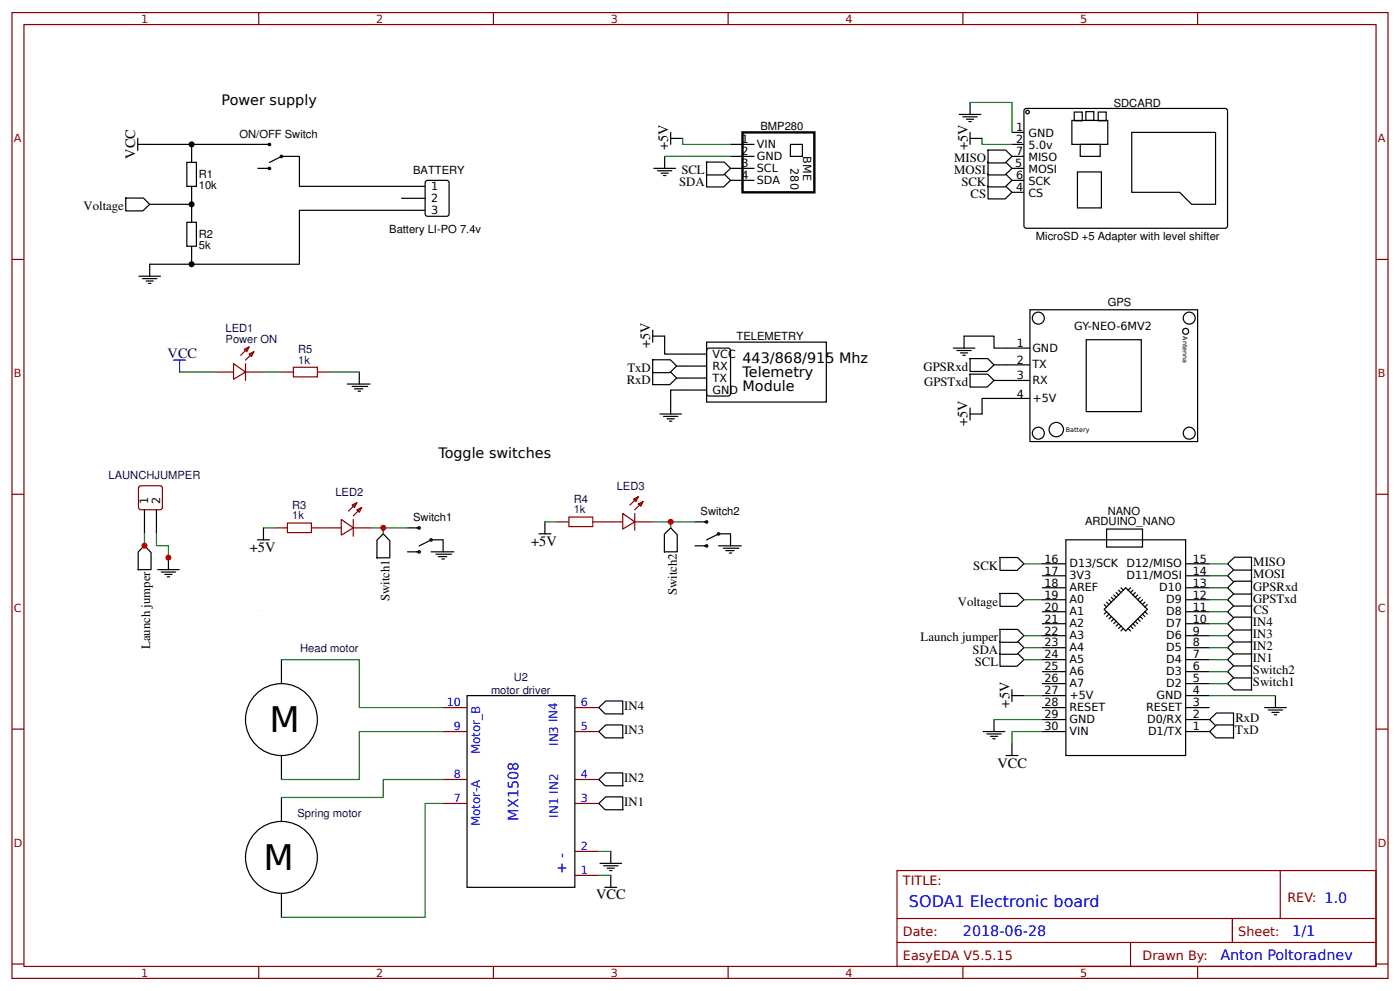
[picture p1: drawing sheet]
<svg xmlns="http://www.w3.org/2000/svg" width="309mm" height="219mm" viewBox="0 0 309 219" stroke-linecap="round" stroke-linejoin="round" font-family="sans-serif">
<g fill="none" stroke="#800" stroke-width=".26">
<path d="M2.6 2.8h304.1v213.2h-304.1zM5.3 5.4h298.7v208h-298.7zM57.1 2.8v2.6M109 2.8v2.6M160.9 2.8v2.6M212.7 2.8v2.6M264.6 2.8v2.6M2.6 57.3h2.7M304 57.3h2.7M2.6 109.1h2.7M304 109.1h2.7M2.6 161h2.7"/>
<path d="M304 161h2.7M198.2 192.2h105.8v21.2h-105.8zM282.8 192.2v10.6M2.6 212.9h2.7M57.1 213.4v2.6M109 213.4v2.6M160.9 213.4v2.6M198.2 202.8h105.8M198.2 208.1h105.8M212.7 213.4v2.6M249.8 208.1v5.3M264.6 213.4v2.6"/>
<path d="M272.3 202.8v5.3M304 212.9h2.7"/>
</g>
<g fill="none" stroke="#000" stroke-width=".26">
<path d="M161.4 31.9h5.3M161.4 34.5h5.3M161.4 37.2h5.3M161.4 39.8h5.3M174.6 31.9h2.7v2.6h-2.7zM226.3 24.2l.4-.3 44.2 .1 .3 .5-.1 25.6-.4 .3-44.2-.1-.3-.4zM235.5 119.2h26.4v47.6h-26.4zM244.5 116.8h7.9v4h-7.9zM230.2 127.1h5.3M230.2 129.8h5.3M230.2 132.4h5.3M230.2 135.1h5.3"/>
<path d="M230.2 137.7h5.3M230.2 124.5h5.3M243.9 134.5l4.8-4.7 4.8 4.7-4.8 4.8zM243.9 133.5l.6 .5M244.5 133l.5 .5M244.5 135.1l-.6 .5M245 132.4l.5 .6M245 135.6l-.5 .5M245.5 131.9l.6 .5M245.5 136.1l-.5 .6M246.1 131.4l.5 .5M246.1 136.7l-.6 .5"/>
<path d="M246.6 130.8l.5 .6M246.6 137.2l-.5 .5M247.1 130.3l.5 .5M247.1 137.7l-.5 .5M247.6 129.8l.6 .5M247.6 138.2l-.5 .6M248.2 138.8l-.6 .5M249.2 138.8l.6 .5M249.8 138.2l.5 .6M249.8 129.8l-.6 .5M250.3 130.3l-.5 .5M250.3 137.7l.5 .5"/>
<path d="M250.8 137.2l.6 .5M250.8 130.8l-.5 .6M251.4 131.4l-.6 .5M251.4 136.7l.5 .5M251.9 136.1l.5 .6M251.9 131.9l-.5 .5M252.4 135.6l.5 .5M252.4 132.4l-.5 .6M252.9 135.1l.6 .5M252.9 133l-.5 .5M253.5 133.5l-.6 .5M261.9 127.1h5.3"/>
<path d="M261.9 129.8h5.3M261.9 132.4h5.3M261.9 135.1h5.3M261.9 137.7h5.3M261.9 124.5h5.3M230.2 140.4h5.3M230.2 143h5.3M230.2 145.7h5.3M230.2 148.3h5.3M230.2 150.9h5.3M230.2 153.6h5.3M230.2 156.2h5.3"/>
<path d="M230.2 158.9h5.3M261.9 140.4h5.3M261.9 143h5.3M261.9 145.7h5.3M261.9 148.3h5.3M261.9 150.9h5.3M261.9 153.6h5.3M261.9 156.2h5.3M261.9 158.9h5.3M230.2 161.5h5.3M261.9 161.5h5.3"/>
</g>
<path d="M164 29.2h15.9v13.3h-15.9z" fill="none" stroke="#000" stroke-width=".53"/>
<circle cx="227" cy="24.7" r=".4" fill="#fff" stroke="#000" stroke-width=".26"/>
<g fill="none" stroke="#000" stroke-width=".26">
<path d="M41.3 35.9h2.1v5.2h-2.1zM42.3 33.2v2.7M56.9 31.9h2.6M56.9 37.2h2.6M59 31.9h.5M64.8 34.5h-2.6l-2.7 1.4M211.9 25.3h4.8M212.7 25.8h3.2M213.5 26.3h1.6M214 26.9h.6M214.3 30.6h2.7M214.3 22.6v2.7"/>
<path d="M214.3 29.2v2.7M223.6 29.2h2.6M223.6 31.9h2.6M223.6 37.2h2.6M223.6 39.8h2.6M223.6 34.5h2.6M236.8 26.6h7.9v5.3h-7.9zM237.3 24.7h1.8v2h-1.8zM238 38h5.3v7.9h-5.3zM238.7 31.9h4.4v2.6h-4.4zM239.9 24.7h1.8v1.9h-1.8zM242.6 24.7h1.8v2h-1.8z"/>
<path d="M250 29.2h18.6v15.9h-5.3l-2.7-2.6h-10.6zM41.3 49.1h2.1v5.3h-2.1zM42.3 41.1v2.7M42.3 46.4v2.7M42.3 54.4v2.6M223.6 42.5h2.6M219.6 158.9v2.6M223.6 153.6h2.6M223.6 152.3v2.6M217.2 161.5h4.8M218 162.1h3.2M218.8 162.6h1.6"/>
<path d="M219.3 163.1h.6M222.2 166.8h2.7M223.6 164.2v2.6"/>
<circle cx="59.5" cy="31.9" r=".26"/>
<circle cx="59.5" cy="37.2" r=".26"/>
<circle cx="62.2" cy="34.5" r=".26"/>
</g>
<path d="M214.3 22.6h9.3v6.6M217 30.6v1.3h6.6M219.6 158.9h10.6M226.2 153.6h4M230.2 161.5h-6.6v2.7" fill="none" stroke="#080" stroke-width=".26"/>
<path d="M27.7 43.7h4l1.4 1.4-1.5 1.5h-3.8z" fill="#fff" stroke="#000" stroke-width=".26"/>
<g fill="none" stroke="#000" stroke-width=".26">
<path d="M30.4 31.9h26.5M30.4 30.6v2.6M42.3 31.9v1.3M64.8 34.5h1.3v6.6h27.8M94.2 39.9l4.5-.1 .4 .3 .1 7.1-.2 .5-4.5 .1-.5-.3-.1-7.2zM33.1 45.1h9.2M42.3 43.8v2.6M42.3 57v1.3M88.6 43.8h5.3M93.9 46.4h-27.8v11.9h-33v2.7M30.7 61h4.8M31.5 61.5h3.2"/>
<path d="M32.3 62h1.6M32.8 62.6h.5"/>
</g>
<path d="M220.9 131h3.9l1.4 1.4-1.5 1.5h-3.8z" fill="#fff" stroke="#000" stroke-width=".26"/>
<path d="M146.8 34.5h14.6M150.8 30.6v1.3h10.6M226.2 132.4h4" fill="none" stroke="#080" stroke-width=".26"/>
<path d="M144.5 37.2h4.7M145.3 37.7h3.1M146 38.2h1.6M146.6 38.8h.5M146.8 34.5v2.7M148.2 30.6h2.6M148.2 29.2v2.7" fill="none" stroke="#000" stroke-width=".26"/>
<g fill="#fff" stroke="#000" stroke-width=".26">
<path d="M220.9 144.3h3.9l1.4 1.4-1.5 1.4h-3.8z"/>
<path d="M220.9 141.6h3.9l1.4 1.4-1.5 1.5h-3.8z"/>
</g>
<path d="M226.2 145.7h4M226.2 143h4" fill="none" stroke="#080" stroke-width=".26"/>
<g fill="#fff" stroke="#000" stroke-width=".26">
<path d="M156 38.4h4l1.4 1.4-1.5 1.5h-3.8z"/>
<path d="M156 35.8h4l1.4 1.4-1.5 1.4h-3.8z"/>
<path d="M218.2 41.1h4l1.4 1.4-1.5 1.4h-3.8z"/>
<path d="M218.2 38.4h4l1.4 1.4-1.5 1.5h-3.8z"/>
<path d="M218.2 35.8h4l1.4 1.4-1.5 1.4h-3.8z"/>
<path d="M218.2 33.1h4l1.4 1.4-1.5 1.5h-3.8z"/>
<path d="M220.9 123.1h3.9l1.4 1.4-1.5 1.4h-3.8z"/>
<path d="M271.2 127.1l1.5-1.4h3.8l.1 2.8h-4z"/>
<path d="M271.2 124.5l1.5-1.5h3.8l.1 2.9h-4z"/>
</g>
<path d="M226.2 124.5h4M267.2 124.5h4M267.2 127.1h4" fill="none" stroke="#080" stroke-width=".26"/>
<path d="M271.2 135.1l1.5-1.5h3.8l.1 2.9h-4z" fill="#fff" stroke="#000" stroke-width=".26"/>
<path d="M267.2 135.1h4" fill="none" stroke="#080" stroke-width=".26"/>
<g fill="none" stroke="#000" stroke-width=".26">
<path d="M222.2 76.9h5.3M227.5 68.4h37.1v29.1h-37.1zM240 75h12.1v15.9h-12.1zM222.2 80.6h5.3M222.2 84h5.3M222.2 88h5.3"/>
<circle cx="229.4" cy="70.2" r="1.32"/>
<circle cx="261.9" cy="73.2" r=".66"/>
<circle cx="262.7" cy="70.2" r="1.32"/>
<circle cx="229.4" cy="95.6" r="1.32"/>
<circle cx="262.7" cy="95.6" r="1.32"/>
</g>
<g fill="#fff" stroke="#000" stroke-width=".26">
<path d="M214.2 79.2h4l1.4 1.4-1.5 1.4h-3.8z"/>
<path d="M214.2 82.6h4l1.4 1.4-1.5 1.5h-3.8z"/>
<circle cx="233.4" cy="94.9" r="1.59"/>
</g>
<path d="M210.6 76.9h4.8M211.4 77.4h3.2M212.2 77.9h1.6M212.7 78.4h.6M213 76.9v-2.7h6.6v2.7h2.6M214.3 90.1v2.6M219.6 84h2.6M219.6 80.6h2.6M222.2 88h-5.2v3.4h-2.7" fill="none" stroke="#000" stroke-width=".26"/>
<g fill="#fff" stroke="#000" stroke-width=".26">
<path d="M271.2 132.4l1.5-1.4h3.8l.1 2.8h-4z"/>
<path d="M271.2 129.8l1.5-1.5h3.8l.1 2.9h-4z"/>
</g>
<path d="M267.2 129.8h4M267.2 132.4h4" fill="none" stroke="#080" stroke-width=".26"/>
<g fill="#fff" stroke="#000" stroke-width=".26">
<path d="M144.1 82.1h4l1.4 1.4-1.5 1.4h-3.8z"/>
<path d="M144.1 79.4h4l1.4 1.4-1.5 1.5h-3.8z"/>
</g>
<path d="M144.2 74.2h2.6v4h9.3M144.2 72.9v2.6M156.1 75.5h26.5v13.3h-26.5zM156.4 76.9h4.5l.4 .2 .1 9.8-.3 .5h-4.5l-.4-.2-.1-9.8zM145.8 91.4h4.7M146.6 91.9h3.2M147.4 92.5h1.6M147.9 93h.5M149.5 80.8h6.6M149.5 83.5h6.6M156.1 86.1h-7.9v5.3" fill="none" stroke="#000" stroke-width=".26"/>
<g fill="#fff" stroke="#000" stroke-width=".26">
<path d="M267.2 158.9l1.6-1.5h3.7l.1 2.9h-4z"/>
<path d="M267.2 161.5l1.6-1.4h3.7l.1 2.8h-4z"/>
</g>
<path d="M31.9 112.5v5.3M34.6 112.5v5.3M279.4 156.2h4.8M280.2 156.8h3.2M281 157.3h1.6M281.5 157.8h.5M281.8 153.6v2.6" fill="none" stroke="#000" stroke-width=".26"/>
<path d="M267.2 153.6h14.6" fill="none" stroke="#080" stroke-width=".26"/>
<path d="M30.7 107.5l.4-.2h4.5l.3 .5-.1 4.5-.4 .2h-4.5l-.3-.5z" fill="none" stroke="#800" stroke-width=".26"/>
<path d="M30.5 121.9l1.4-1.4 1.5 1.5v3.8h-2.9z" fill="#fff" stroke="#000" stroke-width=".26"/>
<path d="M31.9 117.8v2.7M34.6 117.8v2.7h2.6v2.6" fill="none" stroke="#080" stroke-width=".26"/>
<path d="M220.9 139h3.9l1.4 1.4-1.5 1.4h-3.8z" fill="#fff" stroke="#000" stroke-width=".26"/>
<path d="M226.2 140.4h4" fill="none" stroke="#080" stroke-width=".26"/>
<path d="M34.8 125.8h4.8M35.6 126.3h3.2M36.4 126.8h1.6M36.9 127.4h.6M37.2 123.1v2.7" fill="none" stroke="#000" stroke-width=".26"/>
<g fill="#fff" stroke="#000" stroke-width=".26">
<path d="M271.2 150.9l1.5-1.4h3.8l.1 2.8h-4z"/>
<path d="M271.2 148.3l1.5-1.5h3.8l.1 2.9h-4z"/>
</g>
<path d="M39.7 82.2h7.9M58.2 82.2h4M72.8 82.2h6.6M267.2 148.3h4M267.2 150.9h4" fill="none" stroke="#080" stroke-width=".26"/>
<g fill="none" stroke="#800" stroke-width=".26">
<path d="M54 77.1l1-.5-.5 1.1zM55 78.2l1.1-.5-.5 1zM55 76.6l-1.8 1.8M56.1 77.7l-1.9 1.8M47.6 82.2h4M51.6 80.3l2.6 1.9-2.6 1.5zM54.2 82.2h4M54.2 80.3v3.7M62.2 82.2h2.6M70.1 82.2h2.7M60.9 116.5h2.6M68.8 116.5h6.6"/>
<path d="M75.4 114.7l2.7 1.8-2.7 1.6zM77.8 111.5l1-.5-.5 1.1zM78.1 116.5h3.9M78.1 114.7v3.7M78.8 112.6l1.1-.5-.5 1zM78.8 111l-1.8 1.8M79.9 112.1l-1.8 1.8"/>
</g>
<path d="M64.8 81.1h5.3v2.1h-5.3zM63.5 115.5h5.3v2.1h-5.3z" fill="none" stroke="#a00000" stroke-width=".26"/>
<path d="M76.7 84.8h5.1M77.8 85.3h3.4M78.3 85.9h1.9M79.1 86.4h.5M79.4 82.2v2.6M97.9 119.2v2.6M95.2 121.8h5.1M96.3 122.4h3.4M96.8 122.9h1.9M97.6 123.4h.6" fill="none" stroke="#000" stroke-width=".26"/>
<path d="M38.4 79.5h2.6M39.7 79.5v2.7" fill="none" stroke="#00f" stroke-width=".26"/>
<path d="M83.3 119.3l1.4-1.4 1.4 1.5v3.8h-2.8z" fill="#fff" stroke="#000" stroke-width=".26"/>
<g fill="none" stroke="#000" stroke-width=".26">
<path d="M90 116.5h2.6M97.9 119.2h-2.7l-2.6 1.3M161.4 117.9v2.6M90 121.8h2.6M158.7 120.5h5.1M159.8 121h3.4M160.3 121.6h1.9M161.1 122.1h.6"/>
<circle cx="92.6" cy="116.6" r=".26"/>
<circle cx="95.2" cy="119.2" r=".26"/>
<circle cx="92.6" cy="121.9" r=".26"/>
</g>
<path d="M123 115.2h2.7M131 115.2h6.6M137.6 113.4l2.6 1.8-2.6 1.6zM140 110.2l1-.5-.5 1zM140.2 115.2h4M140.2 113.4v3.7M141 111.3l1.1-.6-.5 1.1zM141 109.7l-1.8 1.8M142.1 110.7l-1.9 1.9" fill="none" stroke="#800" stroke-width=".26"/>
<path d="M125.7 114.2h5.3v2.1h-5.3z" fill="none" stroke="#a00000" stroke-width=".26"/>
<path d="M146.8 117.9l1.4-1.4 1.4 1.6v3.7l-2.8 .1z" fill="#fff" stroke="#000" stroke-width=".26"/>
<g fill="none" stroke="#000" stroke-width=".26">
<path d="M56.9 119.2h2.6M58.2 116.5v2.7M119.1 117.9h2.6M120.4 115.2v2.7M153.5 115.2h2.6M155.6 115.2h.5M161.4 117.9h-2.7l-2.6 1.3M57.7 134.8v.1M153.5 120.5h2.6M62.2 145.7v5.2M103.2 153.6h23.8v42.3h-23.8zM57.7 165.3h.1"/>
<path d="M62.2 166.8v5.3M62.2 176.1v5.3M62.2 197.2v5.3M132.6 190.6h4.7M133.3 191.2h3.2M133.6 195.9h2.7M134.1 191.7h1.6M134.7 192.2h.5M134.9 188v2.6M134.9 193.3v2.6"/>
<circle cx="156.1" cy="115.2" r=".26"/>
<circle cx="158.7" cy="117.9" r=".26"/>
<circle cx="156.1" cy="120.5" r=".26"/>
<circle cx="62.2" cy="158.9" r="7.9"/>
<circle cx="62.2" cy="189.3" r="7.9"/>
</g>
<path d="M58.2 116.5h2.7M82 116.5h8M84.7 116.5v1.4M120.4 115.2h2.6M144.2 115.2h9.3M148.2 115.2v1.3M62.2 145.7h17.2v10.5h18.5M97.9 161.5h-18.5v10.6h-17.2M97.9 172.1h-13.2v4h-22.5M97.9 177.4h-4v25.1h-31.7M132.3 193.3h2.6M132.3 188h2.6" fill="none" stroke="#080" stroke-width=".26"/>
<path d="M97.9 156.2h5.3M127 156.2h5.3M97.9 177.4h5.3M97.9 172.1h5.3M97.9 161.5h5.3M127 177.4h5.3M127 172.1h5.3M127 161.5h5.3M127 193.3h5.3M127 188h5.3" fill="none" stroke="#800" stroke-width=".26"/>
<g fill="#fff" stroke="#000" stroke-width=".26">
<path d="M271.2 145.7l1.5-1.5h3.8l.1 2.8h-4z"/>
<path d="M271.2 143l1.5-1.4h3.8l.1 2.8h-4z"/>
<path d="M271.2 140.4l1.5-1.5h3.8l.1 2.9h-4z"/>
<path d="M271.2 137.7l1.5-1.4h3.8l.1 2.8h-4z"/>
</g>
<path d="M267.2 137.7h4M267.2 145.7h4M267.2 143h4M267.2 140.4h4" fill="none" stroke="#080" stroke-width=".26"/>
<g fill="#fff" stroke="#000" stroke-width=".26">
<path d="M132.3 177.4l1.5-1.5h3.8v2.9h-3.9z"/>
<path d="M132.3 172.1l1.5-1.4h3.8v2.8h-3.9z"/>
<path d="M132.3 161.5l1.5-1.4h3.8v2.8h-3.9z"/>
<path d="M132.3 156.2l1.5-1.4h3.8v2.8h-3.9z"/>
</g>
<g fill="#c00">
<circle cx="84.7" cy="116.5" r=".66"/>
<circle cx="37.2" cy="123.1" r=".66"/>
<circle cx="31.9" cy="120.5" r=".66"/>
</g>
<g fill="#000">
<circle cx="42.3" cy="31.9" r=".66"/>
<circle cx="42.3" cy="45.1" r=".66"/>
<circle cx="42.3" cy="58.3" r=".66"/>
</g>
<circle cx="148.2" cy="115.2" r=".66" fill="#c00"/>
<g font-size="7.8">
<text x="59.5" y="161.5">M</text>
<text x="58.2" y="192.1">M</text>
</g>
<text font-size="3.5" fill="#00f" x="200.8" y="200.2">SODA1 Electronic board</text>
<g font-size="3.2">
<text x="48.9" y="23.2">Power supply</text>
<text x="29.9" y="35.1" transform="rotate(-90 29.9 35.1)">VCC</text>
<text x="147.6" y="33.2" transform="rotate(-90 147.6 33.2)">+5V</text>
<text x="213.8" y="33.2" transform="rotate(-90 213.8 33.2)">+5V</text>
<text x="143.6" y="76.9" transform="rotate(-90 143.6 76.9)">+5V</text>
<text x="164" y="80.1">443/868/915 Mhz</text>
<text x="164" y="83.2">Telemetry</text>
<text x="164" y="86.4">Module</text>
<text x="213.7" y="94.1" transform="rotate(-90 213.7 94.1)">+5V</text>
<text x="96.8" y="101.2">Toggle switches</text>
<text x="55.2" y="121.9">+5V</text>
<text x="117.4" y="120.6">+5V</text>
<text x="223" y="156.2" transform="rotate(-90 223 156.2)">+5V</text>
<text x="220.4" y="169.5">VCC</text>
<text x="131.7" y="198.6">VCC</text>
</g>
<text font-size="3.2" fill="#000080" x="37" y="79">VCC</text>
<g font-size="3.2" fill="#00f">
<text x="114.6" y="181.2" transform="rotate(-90 114.6 181.2)">MX1508</text>
<text x="125.1" y="193" transform="rotate(-90 125.1 193)">+ -</text>
<text x="212.7" y="206.8">2018-06-28</text>
<text x="285.5" y="206.8">1/1</text>
<text x="269.6" y="212.1">Anton Poltoradnev</text>
</g>
<g font-size="2.8">
<text x="210.8" y="35.9">MISO</text>
<text x="150.1" y="41.1">SDA</text>
<text x="150.5" y="38.5">SCL</text>
<text x="210.8" y="38.5">MOSI</text>
<text x="212.4" y="41.1">SCK</text>
<text x="18.5" y="46.4">Voltage</text>
<text x="214.4" y="43.8">CS</text>
<text x="138.6" y="82.2">TxD</text>
<text x="204" y="81.9">GPSRxd</text>
<text x="138.5" y="84.8">RxD</text>
<text x="204.2" y="85.3">GPSTxd</text>
<text x="215" y="125.8">SCK</text>
<text x="276.9" y="125">MISO</text>
<text x="149.5" y="131.4" transform="rotate(-90 149.5 131.4)">Switch2</text>
<text x="276.8" y="130.4">GPSRxd</text>
<text x="276.9" y="127.7">MOSI</text>
<text x="86" y="132.7" transform="rotate(-90 86 132.7)">Switch1</text>
<text x="211.6" y="133.7">Voltage</text>
<text x="276.8" y="133.1">GPSTxd</text>
<text x="276.9" y="135.6">CS</text>
<text x="33.2" y="143.3" transform="rotate(-90 33.2 143.3)">Launch jumper</text>
<text x="203.4" y="141.6">Launch jumper</text>
<text x="276.8" y="143.6">IN2</text>
<text x="276.8" y="141">IN3</text>
<text x="276.8" y="138.3">IN4</text>
<text x="214.9" y="144.3">SDA</text>
<text x="215.3" y="147">SCL</text>
<text x="276.8" y="148.8">Switch2</text>
<text x="276.8" y="146.3">IN1</text>
<text x="276.8" y="151.5">Switch1</text>
<text x="137.9" y="156.8">IN4</text>
<text x="272.9" y="159.4">RxD</text>
<text x="137.9" y="162.1">IN3</text>
<text x="272.9" y="162.1">TxD</text>
<text x="137.9" y="172.7">IN2</text>
<text x="137.9" y="178">IN1</text>
</g>
<g font-size="2.8" fill="#800">
<text x="199.5" y="195.4">TITLE:</text>
<text x="284.4" y="199.1">REV: 1.0</text>
<text x="199.5" y="206.8">Date:</text>
<text x="273.6" y="206.8">Sheet:</text>
<text x="199.5" y="212.1">EasyEDA V5.5.15</text>
<text x="252.4" y="212.1">Drawn By:</text>
</g>
<g font-size="2.6" fill="#00f">
<text x="106.1" y="166.6" transform="rotate(-90 106.1 166.6)">Motor_B</text>
<text x="123.3" y="164.7" transform="rotate(-90 123.3 164.7)">IN3 IN4</text>
<text x="106.1" y="182.4" transform="rotate(-90 106.1 182.4)">Motor-A</text>
<text x="123.3" y="180.6" transform="rotate(-90 123.3 180.6)">IN1 IN2</text>
</g>
<g font-size="2.5" fill="#800">
<text x="31.2" y="5">1</text>
<text x="83.1" y="5">2</text>
<text x="134.9" y="5">3</text>
<text x="186.8" y="5">4</text>
<text x="238.7" y="5">5</text>
<text x="3" y="31.4">A</text>
<text x="304.4" y="31.4">A</text>
<text x="3" y="83.2">B</text>
<text x="304.4" y="83.2">B</text>
<text x="3" y="135.1">C</text>
<text x="304.4" y="135.1">C</text>
<text x="3" y="186.9">D</text>
<text x="304.4" y="186.9">D</text>
<text x="31.2" y="215.6">1</text>
<text x="83.1" y="215.6">2</text>
<text x="134.9" y="215.6">3</text>
<text x="186.8" y="215.6">4</text>
<text x="238.7" y="215.6">5</text>
</g>
<g font-size="2.5">
<text x="246.1" y="23.6">SDCARD</text>
<text x="168" y="28.7">BMP280</text>
<text x="224.5" y="29">1</text>
<text x="52.9" y="30.4">ON/OFF Switch</text>
<text x="163.8" y="31.6">1</text>
<text x="163.8" y="34.3">2</text>
<text x="167.2" y="32.7">VIN</text>
<text x="167.2" y="35.3">GND</text>
<text x="177.4" y="34.5" transform="rotate(90 177.4 34.5)">BME</text>
<text x="224.5" y="31.6">2</text>
<text x="224.5" y="34.3">7</text>
<text x="227.2" y="30.3">GND</text>
<text x="227.2" y="32.9">5.0v</text>
<text x="227.2" y="35.6">MISO</text>
<text x="43.9" y="41.7">10k</text>
<text x="43.9" y="39.4">R1</text>
<text x="91.3" y="38.5">BATTERY</text>
<text x="95.2" y="41.9">1</text>
<text x="163.8" y="36.9">3</text>
<text x="163.8" y="39.6">4</text>
<text x="167.2" y="38">SCL</text>
<text x="167.2" y="40.6">SDA</text>
<text x="174.6" y="37.2" transform="rotate(90 174.6 37.2)">280</text>
<text x="224.3" y="36.9">5</text>
<text x="224.5" y="39.6">6</text>
<text x="227.2" y="38.2">MOSI</text>
<text x="227.2" y="40.9">SCK</text>
<text x="95.2" y="47.2">3</text>
<text x="95.2" y="44.6">2</text>
<text x="224.5" y="42.2">4</text>
<text x="227.2" y="43.5">CS</text>
<text x="43.9" y="52.6">R2</text>
<text x="86" y="51.3">Battery LI-PO 7.4v</text>
<text x="228.9" y="52.9">MicroSD +5 Adapter with level shifter</text>
<text x="43.9" y="55">5k</text>
<text x="244.7" y="67.5">GPS</text>
<text x="162.7" y="75.2">TELEMETRY</text>
<text x="224.6" y="76.6">1</text>
<text x="228.1" y="77.7">GND</text>
<text x="237.3" y="72.8">GY-NEO-6MV2</text>
<text x="157.4" y="79">VCC</text>
<text x="157.4" y="81.6">RX</text>
<text x="224.6" y="80.3">2</text>
<text x="224.6" y="83.7">3</text>
<text x="228.1" y="81.4">TX</text>
<text x="157.4" y="84.3">TX</text>
<text x="157.4" y="86.9">GND</text>
<text x="224.6" y="88">4</text>
<text x="228.1" y="84.8">RX</text>
<text x="228.1" y="88.8">+5V</text>
<text x="32.7" y="111.2" transform="rotate(-90 32.7 111.2)">1</text>
<text x="35.4" y="111.2" transform="rotate(-90 35.4 111.2)">2</text>
<text x="154.8" y="113.8">Switch2</text>
<text x="244.7" y="113.6">NANO</text>
<text x="91.3" y="115.1">Switch1</text>
<text x="239.7" y="116">ARDUINO_NANO</text>
<text x="230.7" y="124.2">16</text>
<text x="236.3" y="125.3">D13/SCK</text>
<text x="248.9" y="125.3">D12/MISO</text>
<text x="263.5" y="124.2">15</text>
<text x="230.7" y="129.5">18</text>
<text x="230.7" y="126.9">17</text>
<text x="236.3" y="130.6">AREF</text>
<text x="236.3" y="127.9">3V3</text>
<text x="248.9" y="127.9">D11/MOSI</text>
<text x="256.1" y="130.6">D10</text>
<text x="263.5" y="126.9">14</text>
<text x="263.5" y="129.5">13</text>
<text x="230.7" y="137.5">21</text>
<text x="230.7" y="134.8">20</text>
<text x="230.7" y="132.2">19</text>
<text x="236.3" y="135.9">A1</text>
<text x="236.3" y="133.2">A0</text>
<text x="257.7" y="133.2">D9</text>
<text x="257.7" y="135.9">D8</text>
<text x="263.5" y="132.2">12</text>
<text x="263.5" y="134.8">11</text>
<text x="263.5" y="137.5">10</text>
<text x="230.7" y="142.7">23</text>
<text x="230.7" y="140.1">22</text>
<text x="236.3" y="143.8">A4</text>
<text x="236.3" y="141.2">A3</text>
<text x="236.3" y="138.5">A2</text>
<text x="257.7" y="138.5">D7</text>
<text x="257.7" y="141.2">D6</text>
<text x="257.7" y="143.8">D5</text>
<text x="263.5" y="140.1">9</text>
<text x="263.5" y="142.7">8</text>
<text x="230.7" y="148">25</text>
<text x="230.7" y="145.4">24</text>
<text x="236.3" y="149.1">A6</text>
<text x="236.3" y="146.4">A5</text>
<text x="257.7" y="146.4">D4</text>
<text x="257.7" y="149.1">D3</text>
<text x="263.5" y="145.4">7</text>
<text x="263.5" y="148">6</text>
<text x="230.7" y="156">28</text>
<text x="230.7" y="153.3">27</text>
<text x="230.7" y="150.7">26</text>
<text x="236.3" y="154.4">+5V</text>
<text x="236.3" y="151.7">A7</text>
<text x="255.5" y="154.4">GND</text>
<text x="257.7" y="151.7">D2</text>
<text x="263.5" y="150.7">5</text>
<text x="263.5" y="153.3">4</text>
<text x="263.5" y="156">3</text>
<text x="230.7" y="161.3">30</text>
<text x="230.7" y="158.6">29</text>
<text x="236.3" y="159.7">GND</text>
<text x="236.3" y="157">RESET</text>
<text x="253.2" y="157">RESET</text>
<text x="253.4" y="159.7">D0/RX</text>
<text x="263.5" y="158.6">2</text>
<text x="263.5" y="161.3">1</text>
<text x="236.3" y="162.3">VIN</text>
<text x="253.6" y="162.3">D1/TX</text>
</g>
<g font-size="2.5" fill="#000080">
<text x="49.8" y="73.4">LED1</text>
<text x="49.8" y="75.8">Power ON</text>
<text x="65.9" y="77.9">R5</text>
<text x="65.9" y="80.3">1k</text>
<text x="24" y="105.8">LAUNCHJUMPER</text>
<text x="64.6" y="112.3">R3</text>
<text x="74.1" y="109.6">LED2</text>
<text x="126.7" y="113.4">1k</text>
<text x="126.7" y="111">R4</text>
<text x="136.3" y="108.2">LED3</text>
<text x="64.6" y="114.7">1k</text>
<text x="66.3" y="144">Head motor</text>
<text x="108.5" y="153.2">motor driver</text>
<text x="113.5" y="150.4">U2</text>
<text x="65.7" y="180.4">Spring motor</text>
</g>
<g font-size="2.5" fill="#00f">
<text x="98.7" y="156">10</text>
<text x="128.3" y="156">6</text>
<text x="100.3" y="161.3">9</text>
<text x="128.3" y="161.3">5</text>
<text x="100.3" y="171.8">8</text>
<text x="128.3" y="171.8">4</text>
<text x="100.3" y="177.1">7</text>
<text x="128.3" y="177.1">3</text>
<text x="128.3" y="187.7">2</text>
<text x="128.3" y="193">1</text>
</g>
<g font-size="1.4">
<text x="261.3" y="74.2" transform="rotate(90 261.3 74.2)">Antenna</text>
<text x="235.5" y="95.5">Battery</text>
</g>
</svg>
